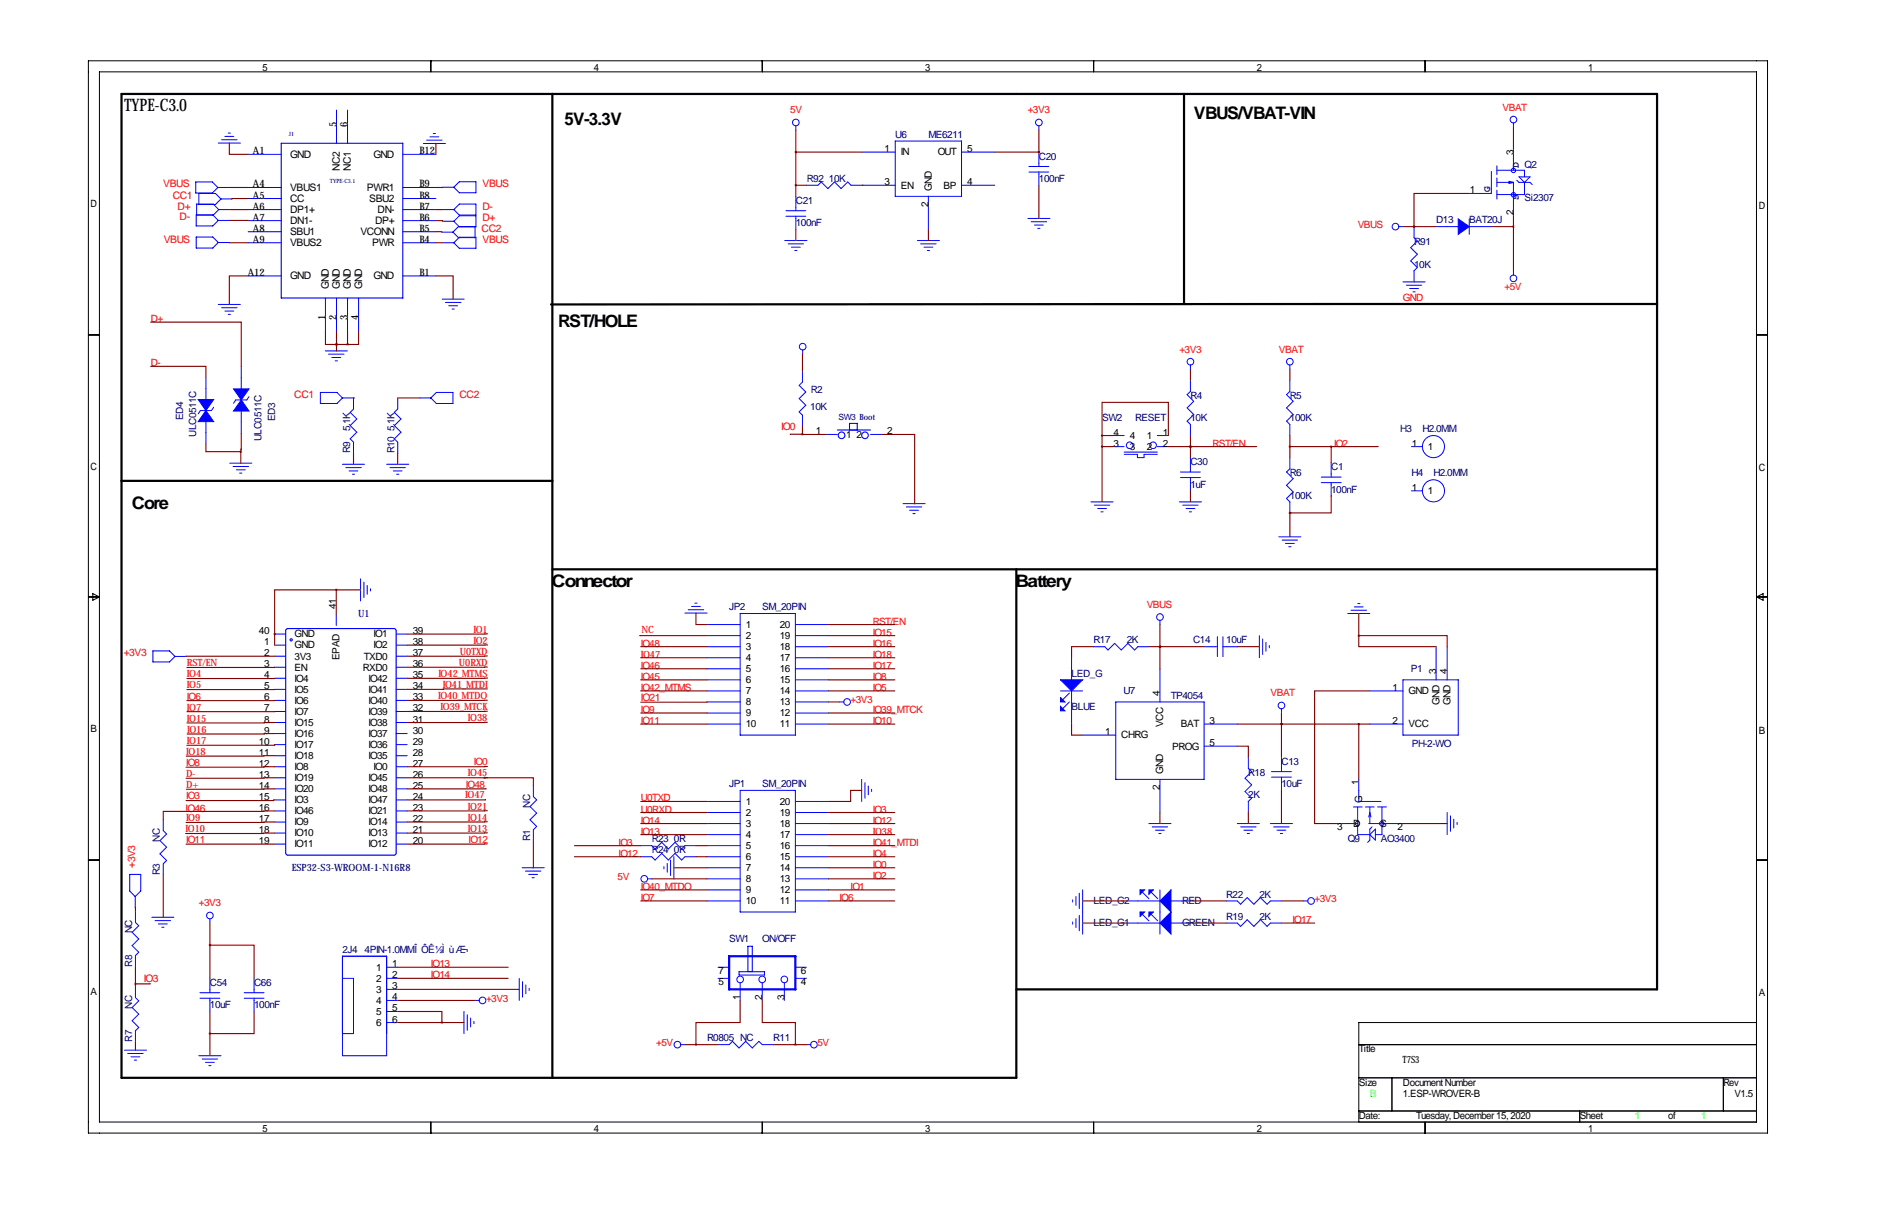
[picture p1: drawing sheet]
<svg xmlns="http://www.w3.org/2000/svg" width="432mm" height="279mm" viewBox="0 0 432 279" stroke-linecap="round" stroke-linejoin="round" font-family="sans-serif">
<path d="M127 21.6v226M272.2 21.6v48.2M381 69.8l-254.3 .2M27.9 110.5h99.1M127 130.8h254M233.7 130.8v116.8h-205.8v-226h353.1v205.7h-147.3" fill="none" stroke="#000" stroke-width=".51"/>
<g fill="none" stroke="#000" stroke-width=".23">
<path d="M20.3 14h386.1v246.3h-386.1zM22.9 16.5h381v241.3h-381zM99.1 14v2.5M175.3 14v2.5M251.5 14v2.5M327.7 14v2.5M20.3 77h2.6M403.9 77h2.5M20.3 137.2h2.6M21.3 136.4l1.6 .8-1.6 .7zM403.9 137.2h2.5M403.9 137.2l1.5-.8v1.5z"/>
<path d="M20.3 197.6h2.6M403.9 197.6h2.5M403.9 234.9h-91.5v22.9M99.1 257.8v2.5M175.3 257.8v2.5M251.5 257.8v2.5M312.4 240h91.5M312.4 247.6h91.5M312.4 255.3h91.5M320 247.6v7.7M327.7 257.8v2.5M363.2 255.3v2.5"/>
<path d="M396.2 247.6v7.7"/>
</g>
<g fill="none" stroke="#00f" stroke-width=".23">
<path d="M50.2 32.9h5.1M51 32.1h3.5M51.7 31.3h2M52.5 30.6h.5M57 35.5h7.7M77.4 25.3v7.6M79.9 25.3v7.6M92.6 35.5h7.6M97.3 33h5.1M98.1 32.2h3.6M98.9 31.4h2M99.6 30.7h.5"/>
<path d="M183 28.9v1M198.2 35h7.6M205.8 32.4h15.3v12.7h-15.3zM221.1 35h7.6M236.6 38.3h4.5M236.6 39.5h4.5M238.9 28.9v1M238.9 35v3.3M238.9 39.5v3.1M342.9 39.4v5h-5.1M344.2 38.1v2M344.2 39.1h6.3v1.5"/>
<path d="M348 28.2v1M348 34.3v4.8M45 41.8h3.8l1.3 1.3-1.3 1.2h-3.8zM45.1 49.4h3.8l1.3 1.2-1.3 1.3h-3.8zM45.1 54.5h3.8l1.3 1.2-1.3 1.3h-3.8zM45.2 46.9h3.8l1.3 1.3-1.3 1.2h-3.8zM45.7 44.4h3.8l1.3 1.3-1.3 1.3h-3.8zM50.1 43.1h2.5M50.2 50.6h2.5M50.2 55.7h2.5M50.3 48.2h2.5M50.8 45.7h2.5"/>
<path d="M57 43.1h7.7M57 45.6h7.7M57 48.2h7.7M57 50.7h7.7M57 53.2h7.7M57 55.8h7.7M92.6 43.1h7.6M92.6 45.6h7.6M92.6 48.2h7.6M92.6 50.7h7.6M92.6 53.2h7.6M92.6 55.8h7.6"/>
<path d="M101.6 53.3h2.5M101.8 43h2.5M101.8 48.2h2.5M101.8 55.8h2.5M101.8 50.9h2.5M104.3 50.9l1.3-1.3h3.8v2.5h-3.8zM104.3 55.8l1.3-1.3h3.8v2.5h-3.8zM105.4 52.1h3.8v2.5h-3.8l-1.3-1.3zM105.6 46.9h3.8v2.5h-3.8l-1.3-1.2zM105.6 41.8h3.8v2.5h-3.8l-1.3-1.3zM180.4 55.3h5.1M180.7 48.4h4.6"/>
<path d="M180.7 49.7h4.6M181.2 56h3.6M182 56.8h2M182.7 57.6h.5M183 45.1v3.3M183 49.7v3M185.5 42.6h2.6l.7-.8 1.5 1.5 1.6-1.5 1.5 1.5 1.5-1.5 .8 .8h10.1M210.9 55.3h5.1M211.7 56h3.5M212.4 56.8h2.1M213.2 57.6h.5M213.5 45.1v7.6"/>
<path d="M221.1 42.6h7.6M236.3 50.2h5.1M237.1 51h3.5M237.8 51.7h2.1M238.6 52.5h.5M321.6 52.1h1M325.1 52.1v2.5l.8 .8-1.5 1.5 1.5 1.5-1.5 1.5 1.5 1.6-.8 .7v2.6M330.2 52.1h5.1M337.8 50.3v3.5M337.8 52.1h5.1M344.2 41.9h3.8M344.2 40.9v2"/>
<path d="M344.2 43.7v2M347 41.7l1 .2-1 .3zM348 41.9v7.6M348.7 41.4l.5 .5h2.6l.5 .5M349.2 40.6h2.6l-1.3 1.3zM350.5 41.9v2.8h-6.3M50.2 70h5.1M51 70.7h3.5M51.7 71.5h2M52.5 72.2h.5M57 63.4h7.7M74.8 68.5v7.6"/>
<path d="M77.4 68.5v7.6M79.9 68.5v7.6M82.4 68.5v7.6M92.6 63.4h7.6M101.7 68.7h5M102.4 69.5h3.6M103.2 70.3h2M103.9 71h.5M322.6 64.8h5.1M323.3 65.5h3.6M324.1 66.3h2M324.9 67.1h.5"/>
<path d="M348 62.2v1M47.3 86.7v5.1M47.3 96.9v5.1M49.1 93.6l-.5 .7h-2.5l-.5 .8M55.5 84.3v5.1M55.5 94.4v5.1M57.3 91.1l-.6 .8h-2.5l-.5 .8M73.7 90.2h3.8l1.2 1.2-1.2 1.3h-3.8zM74.8 80.6h5.1M75.5 81.4h3.6M76.3 82.1h2M77.1 82.9h.5"/>
<path d="M78.7 91.4h2.6v2.6l-.8 .7 1.5 1.6-1.5 1.5 1.5 1.5-1.5 1.5 .8 .8v2.5M91.4 91.4v2.6l-.7 .7 1.5 1.6-1.5 1.5 1.5 1.5-1.5 1.5 .7 .8v2.5M96.5 91.4h2.6M100.3 90.2h3.8v2.5h-3.8l-1.2-1.3zM184.5 85.2v2.6l-.8 .7 1.6 1.6-1.6 1.5 1.6 1.5-1.6 1.5 .8 .8v2.5M184.6 80.4v1M190 99.8h2.5M200.2 99.8h2.5M273.7 87.4v2.5l-.8 .8 1.6 1.5-1.6 1.5 1.6 1.5-1.6 1.6 .8 .7v2.6M273.7 83.8v1M296.6 83.8v1M296.6 87.4v2.5l-.8 .8 1.5 1.5-1.5 1.5 1.5 1.5-1.5 1.6 .8 .7v2.6"/>
<path d="M52.8 106.4h5.1M53.6 107.2h3.5M54.4 107.9h2M55.1 108.7h.5M78.7 106.7h5.1M79.5 107.4h3.6M80.3 108.2h2M81 109h.5M88.9 106.7h5.1M89.7 107.4h3.5M90.4 108.2h2.1M91.2 109h.5"/>
<path d="M207.6 115.7h5.1M208.4 116.5h3.5M209.1 117.2h2.1M209.9 118h.5M250.9 115.3h5M251.6 116.1h3.6M252.4 116.8h2M253.1 117.6h.5M255.9 102.6h2.6M255.9 100.1h2.6M258.5 104.4h3v.8h1.5v-.8h3.1M258.5 103.9h7.6"/>
<path d="M266.1 102.6h2.5M266.1 100.1h2.5M271.2 115.3h5.1M271.4 108.5h4.6M271.4 109.7h4.6M271.9 116.1h3.6M272.7 116.8h2M273.5 117.6h.5M273.7 105.2v3.3M273.7 109.7v3.1M296.6 105.2v2.5l-.8 .8 1.5 1.5-1.5 1.5 1.5 1.5-1.5 1.6 .8 .7v2.6M303.8 109.6h4.6"/>
<path d="M303.8 110.9h4.6M306.1 106.3v3.3M306.1 110.9v3M324.5 102.6h2.6M324.5 112.8h2.6M82.9 133v5.1M83.7 133.8v3.5M84.4 134.5v2.1M85.2 135.3v.5M159 139.3h2M159.8 138.6h.5M294 123.3h5.1"/>
<path d="M294.8 124.1h3.5M295.6 124.9h2M296.3 125.6h.5M311.4 139.4h2M312.2 138.7h.5M35.2 149.6h3.8l1.2 1.2-1.2 1.3h-3.8zM40.2 150.8h2.6M63.1 145.7h2.6M63.1 148.2h2.6M63.1 150.8h2.6M63.1 153.3h2.6M63.1 155.9h2.6"/>
<path d="M63.1 158.4h2.6M77.3 141.2v2.5M91.1 145.7h2.5M91.1 148.2h2.5M91.1 150.8h2.5M91.1 153.3h2.5M91.1 155.9h2.5M91.1 158.4h2.5M157.5 140.9h5.1M158.2 140.1h3.6M162.6 148.6h7.6M162.6 158.8h7.6"/>
<path d="M162.6 156.2h7.6M162.6 143.5h7.6M162.6 146h7.6M162.6 151.1h7.6M162.6 153.7h7.6M170.2 141h12.7v27.9h-12.7zM182.9 148.6h7.6M182.9 158.8h7.6M182.9 156.2h7.6M182.9 143.5h7.6M182.9 146h7.6M182.9 151.1h7.6"/>
<path d="M182.9 153.7h7.6M243.8 158.8h5.1M245.9 159.3l-1.6 1.5M246.4 151.1v5.1M246.4 158.8v7.6M251.5 148.6h2.5l.8 .8 1.5-1.6 1.5 1.6 1.5-1.6 1.6 1.6 .7-.8h2.6M266.7 142.5v1M266.7 153.7v7.6M276.9 148.6h3M279.9 146.3v4.6M281.2 148.6h3.3M281.2 146.3v4.6"/>
<path d="M289.6 146v5.1M290.3 146.8v3.6M291.1 147.6v2M291.8 148.3v.5M309.9 141h5.1M310.6 140.2h3.6M315 158.8h7.6M322.6 156.2h12.7v12.7h-12.7zM330.2 148.6v7.6M332.7 148.6v7.6M63.1 160.9h2.6M63.1 163.5h2.6"/>
<path d="M63.1 166h2.6M63.1 168.6h2.6M63.1 171.1h2.6M63.1 173.6h2.6M63.1 176.2h2.6M63.1 178.7h2.6M91.1 160.9h2.5M91.1 163.5h2.5M91.1 166h2.5M91.1 168.6h2.5M91.1 171.1h2.5M91.1 173.6h2.5"/>
<path d="M91.1 176.2h2.5M91.1 178.7h2.5M162.6 166.4h7.6M162.6 161.3h7.6M162.6 163.8h7.6M182.9 166.4h7.6M182.9 161.3h7.6M182.9 163.8h7.6M193 161.3h1.1M198.1 179.1v5M198.9 179.8v3.6M245.9 161.3l-1.6 1.5"/>
<path d="M248.9 168.9h7.6M256.5 161.3h20.4v17.8h-20.4zM266.7 179.1v7.6M276.9 166.4h7.6M276.9 171.4h7.6M287 174v2.5l.8 .8-1.5 1.5 1.5 1.5-1.5 1.6 1.5 1.5-.8 .7v2.6M292.4 177.3h4.5M292.4 178.6h4.5M294.6 162.8v1M294.6 174v3.3M294.6 178.6v3M312.4 179.1v5h5.1"/>
<path d="M315 166.4h7.6M37.5 188.3v2.6l.8 .7-1.5 1.5 1.5 1.6-1.5 1.5 1.5 1.5-.8 .8v2.5M63.1 181.3h2.6M63.1 183.8h2.6M63.1 186.3h2.6M63.1 188.9h2.6M63.1 191.4h2.6M63.1 194h2.6M91.1 181.3h2.5M91.1 183.8h2.5M91.1 186.3h2.5M91.1 188.9h2.5"/>
<path d="M91.1 191.4h2.5M91.1 194h2.5M120 199.4h5.1M122.6 180.5v2.5l.8 .8-1.5 1.5 1.5 1.5-1.5 1.6 1.5 1.5-.8 .8v2.5M147.3 194.3h2.6l.7 .8 1.5-1.6 1.6 1.6 1.5-1.6 1.5 1.6 .8-.8h2.5M147.3 196.8h2.6l.7 .8 1.5-1.5 1.6 1.5 1.5-1.5 1.5 1.5 .8-.8h2.5M152.7 199.1v.5M153.4 198.4v2M154.2 197.6v3.6M154.9 196.8v5.1M162.6 184.1h7.6M162.6 186.7h7.6"/>
<path d="M162.6 189.2h7.6M162.6 191.8h7.6M162.6 194.3h7.6M162.6 196.8h7.6M162.6 199.4h7.6M170.2 181.6h12.7v27.9h-12.7zM182.9 184.1h7.6M182.9 186.7h7.6M182.9 189.2h7.6M182.9 191.8h7.6M182.9 194.3h7.6M182.9 196.8h7.6"/>
<path d="M182.9 199.4h7.6M199.6 180.6v2M200.4 181.4v.5M264.2 189.2h5M264.9 190h3.6M265.7 190.8h2M266.4 191.5h.6M284.5 189.2h5.1M285.2 190h3.6M286 190.8h2M286.8 191.5h.5M292.1 189.2h5.1"/>
<path d="M292.9 190h3.5M293.6 190.8h2.1M294.4 191.5h.5M307.3 189.2h4.9M311.1 185.4h2.1M312.2 185.4v6.4h2.8M313.9 185.4h2.1M314.7 189.2h2.8M314.7 187.7l.3-1 .2 1M315 185.4v3.8M315 191.8l1.2-1.3v2.5zM315.5 190l-.5 .5v2.5l-.5 .5"/>
<path d="M316.7 185.4h2.1M317.8 189.2h4.8M317.8 185.4v6.4h-1.6M332.7 186.7v5.1M333.5 187.5v3.5M334.3 188.2v2M335 189v.5M29.8 200.9h2.6v3.8l-1.3 1.3-1.3-1.3zM31.1 206v2.5M31.1 209.4v2.5l.8 .8-1.5 1.5 1.5 1.5-1.5 1.6 1.5 1.5-.8 .8v2.5M34.9 210.8h5.1M35.7 211.5h3.5"/>
<path d="M36.4 212.3h2.1M37.2 213.1h.5M48.3 211.1v1M78.7 219.7h10.2v22.9h-10.2zM120.8 200.2h3.6M121.6 200.9h2M122.3 201.7h.5M148.8 201.9h1.1M162.6 207h7.6M162.6 201.9h7.6M162.6 204.5h7.6M182.9 207h7.6"/>
<path d="M182.9 201.9h7.6M182.9 204.5h7.6M246.6 206.8v.5M246.6 211.8v.5M247.4 206v2M247.4 211.1v2M248.2 205.2v3.6M248.2 210.3v3.6M248.9 204.5v10.1M259.1 212.1h7.6M259.1 207h7.6M262.6 210.1l1.6 1.5"/>
<path d="M262.6 205l1.6 1.5M264.7 210.1l1.5 1.5M264.7 205l1.5 1.5M266.7 204.5v10.1M269.2 212.1h5.1M269.2 207h5.1M281.9 212.1h2.6l.7 .8 1.6-1.6 1.5 1.6 1.5-1.6 1.5 1.6 .8-.8h2.5M281.9 207h2.6l.7 .8 1.6-1.6 1.5 1.6 1.5-1.6 1.5 1.6 .8-.8h2.5M299.7 207h1M31.1 226.7v2.5l.8 .8-1.5 1.5 1.5 1.5-1.5 1.5 1.5 1.6-.8 .7v2.6M46 228.1h4.5M46 229.4h4.5"/>
<path d="M48.3 224.8v3.3M48.3 229.4v3M56.1 228.1h4.6M56.1 229.4h4.6M58.4 224.8v3.3M58.4 229.4v3M78.7 224.8h2.6v12.7h-2.6M88.9 224.8h2.5M88.9 222.2h2.5M88.9 227.3h2.5M88.9 229.9h2.5M88.9 232.4h2.5"/>
<path d="M88.9 234.9h2.5M106.7 232.4v5.1M107.4 233.2v3.5M108.2 233.9v2.1M109 234.7v.5M109.2 229.9h1M119.4 224.8v5.1M120.1 225.6v3.5M120.9 226.3v2M121.7 227.1v.5M165.1 224.8h2.5M165.1 222.2h2.5"/>
<path d="M169.9 223.3h5.9v.7h-5.9zM170.2 225.8v4.1M172 223.3v-5.9h1v5.9M175.3 225.8v4.1M180.3 225.8v4.1M182.9 224.8h2.5M182.9 222.2h2.5M28.6 241.3h5.1M29.4 242.1h3.5M30.1 242.8h2.1M30.9 243.6h.5M45.7 242.6h5.1"/>
<path d="M46.5 243.3h3.5M47.2 244.1h2.1M48 244.9h.5M156.5 240h1M165.1 240h2.5l.8-.7 1.5 1.5 1.5-1.5 1.6 1.5 1.5-1.5 .8 .7h2.5M185.4 240h1"/>
<circle cx="183" cy="28.1" r=".76"/>
<circle cx="238.9" cy="28.1" r=".76"/>
<circle cx="348" cy="39.2" r=".51"/>
<circle cx="348" cy="27.5" r=".76"/>
<circle cx="320.9" cy="52.1" r=".76"/>
<circle cx="348" cy="44.8" r=".51"/>
<circle cx="184.6" cy="79.7" r=".76"/>
<circle cx="348" cy="64" r=".76"/>
<circle cx="273.7" cy="83.1" r=".76"/>
<circle cx="296.6" cy="83.1" r=".76"/>
<circle cx="259.7" cy="102.3" r=".76"/>
<circle cx="265.1" cy="102.3" r=".76"/>
<circle cx="329.6" cy="102.6" r="2.54"/>
<circle cx="329.6" cy="112.8" r="2.54"/>
<circle cx="266.7" cy="141.8" r=".76"/>
<circle cx="194.8" cy="161.3" r=".76"/>
<circle cx="294.6" cy="162.1" r=".76"/>
<circle cx="312.1" cy="189.2" r=".51"/>
<circle cx="317.7" cy="189.2" r=".51"/>
<circle cx="48.3" cy="210.4" r=".76"/>
<circle cx="148.1" cy="201.9" r=".76"/>
<circle cx="301.4" cy="207" r=".76"/>
<circle cx="110.9" cy="229.9" r=".76"/>
<circle cx="170.2" cy="225" r=".76"/>
<circle cx="175.3" cy="225" r=".76"/>
<circle cx="180.3" cy="225" r=".76"/>
<circle cx="155.8" cy="240" r=".76"/>
<circle cx="187.1" cy="240" r=".76"/>
</g>
<g fill="#00f" stroke="#00f" stroke-width=".23">
<path d="M335.3 50.3l2.5 1.8-2.5 1.7z"/>
<path d="M266.7 212.1l2.5-2.6v5.1z"/>
<path d="M264.2 209.5h1l-1 1.1z"/>
<path d="M262.1 209.5h1l-1 1.1z"/>
<path d="M243.8 156.2h5.1l-2.5 2.6z"/>
<path d="M243.8 160.3l1.1 1h-1.1z"/>
<path d="M243.8 162.3l1.1 1h-1.1z"/>
<path d="M266.7 207l2.5-2.5v5z"/>
<path d="M264.2 204.5h1l-1 1z"/>
<path d="M262.1 204.5h1l-1 1z"/>
<path d="M53.7 89.4h3.6l-1.8 2.5z"/>
<path d="M55.5 91.9l1.8 2.5h-3.6z"/>
<path d="M45.6 91.8h3.5l-1.8 2.5z"/>
<path d="M47.3 94.3l1.8 2.6h-3.5z"/>
</g>
<path d="M167.6 219.7h15.3v7.6h-15.3z" fill="none" stroke="#00f" stroke-width=".51"/>
<g fill="none" stroke="#00f" stroke-width=".25">
<path d="M64.7 32.9h27.9v35.6h-27.9zM192.5 98.8h7.7M195.3 98.8v-1.5h1.8v1.5M65.8 144.7l.4-.3h24.4l.4 .3 .1 51.3-.3 .4-24.6 .1-.4-.3z"/>
<circle cx="193.5" cy="100" r=".76"/>
<circle cx="198.9" cy="100" r=".76"/>
<circle cx="67" cy="147" r=".25"/>
</g>
<g fill="none" stroke="#800000" stroke-width=".25">
<path d="M52.7 32.9v2.6h4.3M99.9 33h.3v2.5M183 29.9v15.2M183 35h15.2M228.7 35h10.2M238.9 35h.1M238.9 29.9v5.1M348 29.2v5.1M52.6 43.1h4.4M52.7 50.6l4.3 .1M52.7 55.7l4.3 .1M52.8 48.2h4.2"/>
<path d="M57 45.6l-3.7 .1M100.2 50.7h1.6v.2M100.2 53.2l1.4 .1M100.2 48.2h1.6M100.2 55.8h1.6M101.8 43l-1.6 .1M183 52.7v2.6M183 42.6h2.5M198.2 42.6h.1M213.5 52.7v2.6M238.9 42.6v7.6M322.6 52.1h7.6"/>
<path d="M325.1 52.1h.1M337.8 44.4h-12.7v7.7M342.9 52.1h5.1M348 49.5v12.7M34.6 74h20.9v10.3M57 63.4h-4.3v6.6M74.8 76.1v3h2.6M77.4 79.1h.1M77.4 79.1l-.1 1.5M77.4 79.1h2.5M77.4 76.1v3M79.9 76.1v3"/>
<path d="M82.4 76.1v3h-2.5M100.2 63.4h4v5.3M325.1 64.8h.1M34.6 84.2h12.7v2.5M55.5 99.5l-.1 4.3M81.3 91.4h.1M91.4 91.4h5.1M184.5 99.8h5.5M184.5 99.8h-2.8M184.5 97.9v1.9M184.6 81.4l-.1 3.8M202.7 99.8h7.6v15.9h-.1"/>
<path d="M273.7 84.8v2.6M296.6 84.8v2.6M47.3 102v1.8h8.1M55.4 103.8v2.6M81.3 104.1v2.6M91.4 104.1v2.6M253.4 100.1v-7.6h15.2v7.6M253.4 102.6h2.5M253.4 100.1h2.5M253.4 100.1v15.2M268.6 102.6h20.4M273.7 102.6h.1"/>
<path d="M273.7 100.1v5.1M273.7 112.8v2.5M296.6 117.9h.1M296.6 100.1v5.1M296.6 117.9v5.4M296.6 102.6h20.3M306.1 113.9v4h-9.5M306.1 102.6v3.7M77.3 135.5h-14.2v10.2M77.3 135.5v5.7M77.3 135.5h5.6M63.1 145.7h.1"/>
<path d="M63.1 153.3l-20.1 .1M63.1 155.9h-20.1M63.1 158.4h-20.1M63.1 150.8h-20.3M63.1 145.7v2.5M112.1 153.3h-18.5M112.1 150.7l-18.5 .1M112.1 158.3l-18.5 .1M112.1 145.6l-18.5 .1M112.1 148.2h-18.5M112.1 155.8l-18.5 .1M147.1 146h15.5"/>
<path d="M147.3 151.1h15.3M147.3 158.8h15.3M147.3 148.6h15.3M147.3 156.2h15.3M147.3 153.7h15.3M160 140.9v2.6h2.6M190.5 151.1h15.2M190.5 158.8h15.2M190.5 146h15.2M190.5 148.6h15.2M190.5 156.2h15.2M190.5 153.7h15.2"/>
<path d="M190.5 143.5h15.2M251.5 148.6h-5.1v2.5M264.2 148.6h12.7M266.7 148.6h.1M266.7 143.5v10.2M284.5 148.6h5.1M312.4 146v2.6h17.8M312.4 146h20.3v2.6M312.4 141v5M315 158.8h-12.7v30.4h5M63.1 160.9l-20.1 .1M63.1 163.5h-20.1"/>
<path d="M63.1 176.2l-20.3 .1M63.1 166l-20.1 .1M63.1 168.6l-20.1 .1M63.1 171.1v.1h-20.1M63.1 173.6l-20.3 .1M63.1 178.7l-20.3 .1M93.6 178.7h17.8M111.4 178.7h11.2v1.8M112.1 163.4l-18.5 .1M112.1 176.1l-18.5 .1M112.1 160.9h-18.5M112.1 166h-18.5"/>
<path d="M112.1 178.7h-.7M147.3 163.8h15.3M147.3 166.4h15.3M162.6 161.3h-15.3M190.5 163.8h15.2M190.5 166.4h15.2M190.5 161.3h2.5M246.4 166.4v2.5h2.5M284.5 171.4h2.5v2.6M284.5 166.4h30.5M294.6 166.4h.1M294.6 163.8v10.2"/>
<path d="M312.4 166.4v12.7M42.8 194h20.3M63.1 183.8h-.2v.1h-20.1M63.1 181.3l-20.3 .1M63.1 188.9l-20.3 .1M63.1 191.4l-20.4 .1M63.1 186.3l-25.6 .1v1.9M111.6 183.7l-18 .1M111.8 181.2l-18.2 .1M112.1 193.9l-18.5 .1M112.1 191.4h-18.5M112.1 188.8l-18.5 .1"/>
<path d="M112.1 186.3h-18.5M122.6 193.2v6.2M132.1 196.8h15.2M132.1 194.3h15.2M147.3 191.8h15.3M147.3 189.2h15.3M147.3 186.7h15.3M147.3 184.1h15.3M154.9 199.4h7.7M160 196.8h2.6M160 194.3h2.6M190.5 191.8h15.2"/>
<path d="M190.5 196.8h15.2M190.5 194.3h15.2M190.5 189.2h15.2M190.5 199.4h15.2M190.5 186.7h15.2M198.1 181.6h-2.5v2.5h-5.1M266.7 186.7v2.5M287 186.7v2.5M294.6 181.6v7.6M322.6 189.2h10.1M31.1 208.5v.9M37.5 201l-.1 9.8"/>
<path d="M48.3 217.2h10.1v7.6M48.3 212.1v12.7M147.3 207h15.3M147.3 204.5h15.3M149.9 201.9h12.7M190.5 201.9h15.2M190.5 207h15.2M190.5 204.5h15.2M248.9 207h10.2M248.9 212.1h10.2M274.3 207h7.6M274.3 212.1h7.6"/>
<path d="M294.6 207h5.1M294.6 212.1h7.7M31.1 222.1v4.6M31.1 239.4v1.9M34.5 226l-3.4 .1M48.3 232.4v10.2M58.4 232.4v5.1h-10.1M91.4 232.4h10.2v2.5M91.4 222.2h25.4M91.4 224.8h25.4M91.4 229.9h17.8M91.4 227.3h28"/>
<path d="M91.4 234.9h15.3M170.2 229.9v5h-10.2v5.1M175.3 229.9v5h7.6v5.1M157.5 240h7.6M177.8 240h7.6"/>
</g>
<path d="M48.2 217.2a.05 .05 0 0 0 .1 0 .05 .05 0 0 0-.1 0zM238.8 35a.05 .05 0 0 0 .1 0 .05 .05 0 0 0-.1 0zM48.2 237.5a.05 .05 0 0 0 .1 0 .05 .05 0 0 0-.1 0zM294.6 166.4a.05 .05 0 0 0 .1 0 .05 .05 0 0 0-.1 0zM294.6 166.4a.05 .05 0 0 0 .1 0 .05 .05 0 0 0-.1 0zM63.1 145.7a.05 .05 0 0 0 .1 0 .05 .05 0 0 0-.1 0zM31.1 226.1a.05 .05 0 0 0 .1 0 .05 .05 0 0 0-.1 0z" fill="#800000" stroke="#800000" stroke-width=".51"/>
<g font-size="4">
<text x="28.7" y="25.6">TYPE-C3.0</text>
<text x="129.8" y="28.7">5V-3.3V</text>
<text x="274.5" y="27.2">VBUS/VBAT-VIN</text>
<text x="128.3" y="75.1">RST/HOLE</text>
<text x="30.3" y="117">Core</text>
<text x="126.8" y="134.8">Connector</text>
<text x="233.5" y="134.8">Battery</text>
</g>
<g font-size="2.4">
<text x="77.4" y="29.1" transform="rotate(-90 77.4 29.1)">5</text>
<text x="79.9" y="29.1" transform="rotate(-90 79.9 29.1)">6</text>
<text x="58.2" y="35.5">A1</text>
<text x="96.4" y="35.5">B12</text>
<text x="66.7" y="36.2">GND</text>
<text x="78.2" y="39.3" transform="rotate(-90 78.2 39.3)">NC2</text>
<text x="80.7" y="39.3" transform="rotate(-90 80.7 39.3)">NC1</text>
<text x="85.9" y="36.2">GND</text>
<text x="58.2" y="43.1">A4</text>
<text x="58.2" y="45.6">A5</text>
<text x="66.7" y="43.9">VBUS1</text>
<text x="66.7" y="46.4">CC</text>
<text x="84.4" y="43.9">PWR1</text>
<text x="84.9" y="46.4">SBU2</text>
<text x="96.4" y="45.6">B8</text>
<text x="96.4" y="43.1">B9</text>
<text x="58.2" y="48.2">A6</text>
<text x="58.2" y="50.7">A7</text>
<text x="58.2" y="53.2">A8</text>
<text x="66.7" y="48.9">DP1+</text>
<text x="66.7" y="51.5">DN1-</text>
<text x="86.3" y="51.5">DP+</text>
<text x="86.8" y="48.9">DN-</text>
<text x="96.4" y="53.2">B5</text>
<text x="96.4" y="50.7">B6</text>
<text x="96.4" y="48.2">B7</text>
<text x="58.2" y="55.8">A9</text>
<text x="66.7" y="54">SBU1</text>
<text x="66.7" y="56.6">VBUS2</text>
<text x="82.9" y="54">VCONN</text>
<text x="85.6" y="56.6">PWR</text>
<text x="96.4" y="55.8">B4</text>
<text x="56.9" y="63.4">A12</text>
<text x="66.7" y="64.2">GND</text>
<text x="85.9" y="64.2">GND</text>
<text x="96.4" y="63.4">B1</text>
<text x="75.6" y="66.4" transform="rotate(-90 75.6 66.4)">GND</text>
<text x="78.2" y="66.4" transform="rotate(-90 78.2 66.4)">GND</text>
<text x="80.7" y="66.4" transform="rotate(-90 80.7 66.4)">GND</text>
<text x="83.2" y="66.4" transform="rotate(-90 83.2 66.4)">GND</text>
<text x="74.8" y="73.5" transform="rotate(-90 74.8 73.5)">1</text>
<text x="77.4" y="73.5" transform="rotate(-90 77.4 73.5)">2</text>
<text x="79.9" y="73.5" transform="rotate(-90 79.9 73.5)">3</text>
<text x="82.4" y="73.5" transform="rotate(-90 82.4 73.5)">4</text>
</g>
<g font-size="2.4" fill="#f00">
<text x="37.5" y="43.1">VBUS</text>
<text x="39.7" y="45.7">CC1</text>
<text x="110.9" y="43">VBUS</text>
<text x="40.8" y="48.2">D+</text>
<text x="41.3" y="50.6">D-</text>
<text x="110.7" y="53.3">CC2</text>
<text x="110.9" y="48.2">D-</text>
<text x="110.9" y="50.9">D+</text>
<text x="37.6" y="55.7">VBUS</text>
<text x="110.9" y="55.8">VBUS</text>
<text x="67.7" y="91.4">CC1</text>
<text x="105.7" y="91.4">CC2</text>
<text x="179.6" y="98.9">IO0</text>
<text x="28.5" y="150.8">+3V3</text>
<text x="147.3" y="161.1">IO21</text>
<text x="42.7" y="186.5">IO46</text>
<text x="31.1" y="199.4" transform="rotate(-90 31.1 199.4)">+3V3</text>
<text x="33.1" y="225.7">IO3</text>
</g>
<g font-size="2.3">
<text x="60.4" y="16.3">5</text>
<text x="136.6" y="16.3">4</text>
<text x="212.8" y="16.3">3</text>
<text x="289" y="16.3">2</text>
<text x="365.2" y="16.3">1</text>
<text x="203.4" y="35">1</text>
<text x="207.1" y="35.7">IN</text>
<text x="215.6" y="35.7">OUT</text>
<text x="222.4" y="35">5</text>
<text x="348" y="35.6" transform="rotate(-90 348 35.6)">3</text>
<text x="20.8" y="47.5">D</text>
<text x="203.4" y="42.6">3</text>
<text x="207.1" y="43.3">EN</text>
<text x="213.5" y="47.5" transform="rotate(-90 213.5 47.5)">2</text>
<text x="214.2" y="43.8" transform="rotate(-90 214.2 43.8)">GND</text>
<text x="216.9" y="43.3">BP</text>
<text x="222.4" y="42.6">4</text>
<text x="337.9" y="44.4">1</text>
<text x="348" y="49.4" transform="rotate(-90 348 49.4)">2</text>
<text x="404.4" y="48.1">D</text>
<text x="187.6" y="99.8">1</text>
<text x="194.6" y="100.6">1</text>
<text x="197" y="100.6">2</text>
<text x="204" y="99.8">2</text>
<text x="256" y="100.1">4</text>
<text x="259.7" y="100.8">4</text>
<text x="263.7" y="100.8">1</text>
<text x="267.4" y="100.1">1</text>
<text x="256" y="102.6">3</text>
<text x="259.7" y="103.4">3</text>
<text x="263.7" y="103.4">2</text>
<text x="267.4" y="102.6">2</text>
<text x="324.6" y="102.6">1</text>
<text x="328.3" y="103.4">1</text>
<text x="20.8" y="108">C</text>
<text x="324.6" y="112.8">1</text>
<text x="328.3" y="113.5">1</text>
<text x="404.4" y="108.3">C</text>
<text x="77.3" y="139.9" transform="rotate(-90 77.3 139.9)">41</text>
<text x="59.5" y="145.7">40</text>
<text x="60.7" y="148.2">1</text>
<text x="67.7" y="149">GND</text>
<text x="67.7" y="146.5">GND</text>
<text x="85.9" y="146.5">IO1</text>
<text x="85.9" y="149">IO2</text>
<text x="94.9" y="145.7">39</text>
<text x="94.9" y="148.2">38</text>
<text x="171.4" y="144.3">1</text>
<text x="171.4" y="146.8">2</text>
<text x="171.4" y="149.4">3</text>
<text x="179.3" y="149.4">18</text>
<text x="179.3" y="146.8">19</text>
<text x="179.3" y="144.3">20</text>
<text x="60.7" y="155.9">4</text>
<text x="60.7" y="153.3">3</text>
<text x="60.7" y="150.8">2</text>
<text x="67.7" y="154.1">EN</text>
<text x="67.7" y="151.5">3V3</text>
<text x="78.1" y="151.6" transform="rotate(-90 78.1 151.6)">EPAD</text>
<text x="83.4" y="154.1">RXD0</text>
<text x="83.7" y="151.5">TXD0</text>
<text x="94.9" y="150.8">37</text>
<text x="94.9" y="153.3">36</text>
<text x="94.9" y="155.9">35</text>
<text x="171.4" y="151.9">4</text>
<text x="171.4" y="154.4">5</text>
<text x="179.3" y="154.4">16</text>
<text x="179.3" y="151.9">17</text>
<text x="330.2" y="154.9" transform="rotate(-90 330.2 154.9)">3</text>
<text x="332.7" y="154.9" transform="rotate(-90 332.7 154.9)">4</text>
<text x="60.7" y="160.9">6</text>
<text x="60.7" y="158.4">5</text>
<text x="67.7" y="161.7">IO6</text>
<text x="67.7" y="159.2">IO5</text>
<text x="67.7" y="156.6">IO4</text>
<text x="84.7" y="156.6">IO42</text>
<text x="84.7" y="159.2">IO41</text>
<text x="84.7" y="161.7">IO40</text>
<text x="94.9" y="158.4">34</text>
<text x="94.9" y="160.9">33</text>
<text x="171.4" y="157">6</text>
<text x="171.4" y="159.5">7</text>
<text x="179.3" y="159.5">14</text>
<text x="179.3" y="157">15</text>
<text x="266.7" y="160" transform="rotate(-90 266.7 160)">4</text>
<text x="320.1" y="158.8">1</text>
<text x="323.8" y="159.5">GND</text>
<text x="60.7" y="166">8</text>
<text x="60.7" y="163.5">7</text>
<text x="67.7" y="166.8">IO15</text>
<text x="67.7" y="164.2">IO7</text>
<text x="84.7" y="164.2">IO39</text>
<text x="84.7" y="166.8">IO38</text>
<text x="94.9" y="163.5">32</text>
<text x="94.9" y="166">31</text>
<text x="171.4" y="162.1">8</text>
<text x="171.4" y="164.6">9</text>
<text x="171.4" y="167.1">10</text>
<text x="179.3" y="167.1">11</text>
<text x="179.3" y="164.6">12</text>
<text x="179.3" y="162.1">13</text>
<text x="267.5" y="167.1" transform="rotate(-90 267.5 167.1)">VCC</text>
<text x="271.5" y="167.1">BAT</text>
<text x="278.1" y="166.4">3</text>
<text x="320.1" y="166.4">2</text>
<text x="323.8" y="167.1">VCC</text>
<text x="331" y="162.1" transform="rotate(-90 331 162.1)">GND</text>
<text x="333.5" y="162.1" transform="rotate(-90 333.5 162.1)">GND</text>
<text x="20.8" y="168.2">B</text>
<text x="59.5" y="173.6">11</text>
<text x="59.5" y="171.1">10</text>
<text x="60.7" y="168.6">9</text>
<text x="67.7" y="171.9">IO17</text>
<text x="67.7" y="169.3">IO16</text>
<text x="84.7" y="169.3">IO37</text>
<text x="84.7" y="171.9">IO36</text>
<text x="94.9" y="168.6">30</text>
<text x="94.9" y="171.1">29</text>
<text x="94.9" y="173.6">28</text>
<text x="254.1" y="168.9">1</text>
<text x="257.8" y="169.7">CHRG</text>
<text x="269.5" y="172.2">PROG</text>
<text x="278.1" y="171.4">5</text>
<text x="404.4" y="168.7">B</text>
<text x="59.5" y="178.7">13</text>
<text x="59.5" y="176.2">12</text>
<text x="67.7" y="179.5">IO19</text>
<text x="67.7" y="176.9">IO8</text>
<text x="67.7" y="174.4">IO18</text>
<text x="84.7" y="174.4">IO35</text>
<text x="84.7" y="179.5">IO45</text>
<text x="85.9" y="176.9">IO0</text>
<text x="94.9" y="176.2">27</text>
<text x="94.9" y="178.7">26</text>
<text x="267.5" y="177.8" transform="rotate(-90 267.5 177.8)">GND</text>
<text x="59.5" y="183.8">15</text>
<text x="59.5" y="181.3">14</text>
<text x="67.7" y="184.6">IO3</text>
<text x="67.7" y="182">IO20</text>
<text x="84.7" y="182">IO48</text>
<text x="84.7" y="184.6">IO47</text>
<text x="94.9" y="181.3">25</text>
<text x="94.9" y="183.8">24</text>
<text x="171.4" y="184.9">1</text>
<text x="179.3" y="184.9">20</text>
<text x="266.7" y="181.5" transform="rotate(-90 266.7 181.5)">2</text>
<text x="312.4" y="180.3" transform="rotate(-90 312.4 180.3)">1</text>
<text x="313.2" y="184.5" transform="rotate(-90 313.2 184.5)">G</text>
<text x="59.5" y="191.4">18</text>
<text x="59.5" y="188.9">17</text>
<text x="59.5" y="186.3">16</text>
<text x="67.7" y="189.6">IO9</text>
<text x="67.7" y="187.1">IO46</text>
<text x="84.7" y="187.1">IO21</text>
<text x="84.7" y="189.6">IO14</text>
<text x="94.9" y="186.3">23</text>
<text x="94.9" y="188.9">22</text>
<text x="94.9" y="191.4">21</text>
<text x="171.4" y="187.5">2</text>
<text x="171.4" y="190">3</text>
<text x="179.3" y="190">18</text>
<text x="179.3" y="187.5">19</text>
<text x="307.4" y="190.8">3</text>
<text x="311.1" y="190">D</text>
<text x="317.3" y="190">S</text>
<text x="321.3" y="190.8">2</text>
<text x="59.5" y="194">19</text>
<text x="67.7" y="194.7">IO11</text>
<text x="67.7" y="192.2">IO10</text>
<text x="84.7" y="192.2">IO13</text>
<text x="84.7" y="194.7">IO12</text>
<text x="94.9" y="194">20</text>
<text x="171.4" y="192.5">4</text>
<text x="171.4" y="195.1">5</text>
<text x="171.4" y="197.6">6</text>
<text x="179.3" y="197.6">15</text>
<text x="179.3" y="195.1">16</text>
<text x="179.3" y="192.5">17</text>
<text x="171.4" y="200.2">7</text>
<text x="171.4" y="202.7">8</text>
<text x="179.3" y="202.7">13</text>
<text x="179.3" y="200.2">14</text>
<text x="171.4" y="205.2">9</text>
<text x="171.4" y="207.8">10</text>
<text x="179.3" y="207.8">11</text>
<text x="179.3" y="205.2">12</text>
<text x="86.5" y="223">1</text>
<text x="86.5" y="225.6">2</text>
<text x="90.2" y="222.2">1</text>
<text x="90.2" y="224.8">2</text>
<text x="90.2" y="227.3">3</text>
<text x="165.2" y="223.8">7</text>
<text x="165.2" y="226.3">5</text>
<text x="184.1" y="226.3">4</text>
<text x="184.1" y="223.8">6</text>
<text x="20.8" y="228.7">A</text>
<text x="86.5" y="228.1">3</text>
<text x="86.5" y="230.6">4</text>
<text x="86.5" y="233.2">5</text>
<text x="90.2" y="229.9">4</text>
<text x="90.2" y="232.4">5</text>
<text x="170.2" y="229.8" transform="rotate(-90 170.2 229.8)">1</text>
<text x="175.3" y="229.8" transform="rotate(-90 175.3 229.8)">2</text>
<text x="180.3" y="229.8" transform="rotate(-90 180.3 229.8)">3</text>
<text x="404.4" y="228.9">A</text>
<text x="86.5" y="235.7">6</text>
<text x="90.2" y="234.9">6</text>
<text x="312.4" y="241.8">Title</text>
<text x="322.6" y="244.3">T7S3</text>
<text x="312.4" y="249.4">Size</text>
<text x="322.6" y="252">1.ESP-WROVER-B</text>
<text x="322.6" y="249.4">Document Number</text>
<text x="396.2" y="249.4">Rev</text>
<text x="398.8" y="252">V1.5</text>
<text x="312.4" y="257">Date:</text>
<text x="325.6" y="257">Tuesday, December 15, 2020</text>
<text x="363.2" y="257">Sheet</text>
<text x="383.5" y="257">of</text>
<text x="60.4" y="260.1">5</text>
<text x="136.6" y="260.1">4</text>
<text x="212.8" y="260.1">3</text>
<text x="289" y="260.1">2</text>
<text x="365.2" y="260.1">1</text>
</g>
<g font-size="2.3" fill="#f00">
<text x="181.7" y="26.1">5V</text>
<text x="236.3" y="26.1">+3V3</text>
<text x="345.4" y="25.4">VBAT</text>
<text x="312.2" y="52.3">VBUS</text>
<text x="322.6" y="69.1">GND</text>
<text x="345.9" y="66.5">+5V</text>
<text x="34.6" y="74">D+</text>
<text x="271.2" y="81">+3V3</text>
<text x="294" y="81">VBAT</text>
<text x="34.6" y="84.2">D-</text>
<text x="278.8" y="102.6">RST/EN</text>
<text x="306.7" y="102.6">IO2</text>
<text x="200.7" y="143.5">RST/EN</text>
<text x="263.7" y="139.7">VBUS</text>
<text x="108.9" y="147.9">IO2</text>
<text x="108.9" y="145.4">IO1</text>
<text x="147.3" y="148.6">IO48</text>
<text x="147.5" y="145.5">NC</text>
<text x="200.7" y="146">IO15</text>
<text x="200.7" y="148.6">IO16</text>
<text x="43" y="153.1">RST/EN</text>
<text x="43" y="155.7">IO4</text>
<text x="100.8" y="155.5">IO42_MTMS</text>
<text x="105.5" y="153">U0RXD</text>
<text x="105.8" y="150.5">U0TXD</text>
<text x="147.3" y="151.1">IO47</text>
<text x="147.3" y="153.7">IO46</text>
<text x="200.7" y="151.1">IO18</text>
<text x="200.7" y="153.7">IO17</text>
<text x="43" y="160.7">IO6</text>
<text x="43" y="158.2">IO5</text>
<text x="100.7" y="160.6">IO40_MTDO</text>
<text x="101.8" y="158">IO41_MTDI</text>
<text x="147.3" y="158.8">IO42_MTMS</text>
<text x="147.3" y="156.2">IO45</text>
<text x="195.6" y="161.5">+3V3</text>
<text x="200.7" y="158.8">IO5</text>
<text x="200.7" y="156.2">IO8</text>
<text x="292.1" y="160">VBAT</text>
<text x="43" y="163.3">IO7</text>
<text x="43" y="165.9">IO15</text>
<text x="101.3" y="163.2">IO39_MTCK</text>
<text x="107.6" y="165.7">IO38</text>
<text x="147.3" y="163.8">IO9</text>
<text x="147.3" y="166.4">IO11</text>
<text x="200.7" y="163.8">IO39_MTCK</text>
<text x="200.7" y="166.4">IO10</text>
<text x="42.8" y="173.5">IO18</text>
<text x="43" y="171">IO17</text>
<text x="43" y="168.4">IO16</text>
<text x="42.8" y="176">IO8</text>
<text x="42.8" y="178.6">D-</text>
<text x="107.6" y="178.4">IO45</text>
<text x="108.9" y="175.9">IO0</text>
<text x="42.8" y="183.7">IO3</text>
<text x="42.8" y="181.1">D+</text>
<text x="107" y="183.3">IO47</text>
<text x="107.1" y="181.1">IO48</text>
<text x="147.3" y="184.1">U0TXD</text>
<text x="42.7" y="191.3">IO10</text>
<text x="42.8" y="188.7">IO9</text>
<text x="107.6" y="191.1">IO13</text>
<text x="107.6" y="188.6">IO14</text>
<text x="107.6" y="186">IO21</text>
<text x="147.3" y="191.8">IO13</text>
<text x="147.3" y="189.2">IO14</text>
<text x="147.3" y="186.7">U0RXD</text>
<text x="200.7" y="191.8">IO38</text>
<text x="200.7" y="186.7">IO3</text>
<text x="200.7" y="189.2">IO12</text>
<text x="42.8" y="193.7">IO11</text>
<text x="107.7" y="193.6">IO12</text>
<text x="142.2" y="194.3">IO3</text>
<text x="142.2" y="196.8">IO12</text>
<text x="200.7" y="196.8">IO4</text>
<text x="200.7" y="194.3">IO41_MTDI</text>
<text x="142" y="202.2">5V</text>
<text x="200.7" y="201.9">IO2</text>
<text x="200.7" y="199.4">IO0</text>
<text x="45.7" y="208.3">+3V3</text>
<text x="147.3" y="207">IO7</text>
<text x="147.3" y="204.5">IO40_MTDO</text>
<text x="193" y="207">IO6</text>
<text x="195.6" y="204.5">IO1</text>
<text x="302.3" y="207.3">+3V3</text>
<text x="297.2" y="212.1">IO17</text>
<text x="99.1" y="222.2">IO13</text>
<text x="99.1" y="224.8">IO14</text>
<text x="111.8" y="230.1">+3V3</text>
<text x="150.9" y="240.3">+5V</text>
<text x="188" y="240.3">5V</text>
</g>
<g font-size="2.3" fill="#000080">
<text x="205.8" y="31.6">U6</text>
<text x="213.5" y="31.6">ME6211</text>
<text x="185.5" y="41.8">R92</text>
<text x="190.6" y="41.8">10K</text>
<text x="238.9" y="36.7">C20</text>
<text x="238.9" y="41.8">100nF</text>
<text x="349.2" y="38.6" transform="rotate(-90 349.2 38.6)">D</text>
<text x="350.5" y="38.6">Q2</text>
<text x="183" y="46.9">C21</text>
<text x="342.6" y="44.2" transform="rotate(-90 342.6 44.2)">G</text>
<text x="349.2" y="46" transform="rotate(-90 349.2 46)">S</text>
<text x="350.5" y="46.2">Si2307</text>
<text x="183" y="52">100nF</text>
<text x="330.2" y="51.3">D13</text>
<text x="337.8" y="51.3">BAT20J</text>
<text x="325.1" y="56.4">R91</text>
<text x="325.1" y="61.5">10K</text>
<text x="186.3" y="94.2">10K</text>
<text x="186.4" y="90.3">R2</text>
<text x="273.7" y="91.7">R4</text>
<text x="296.6" y="91.7">R5</text>
<text x="42.1" y="96.5" transform="rotate(-90 42.1 96.5)">ED4</text>
<text x="45.1" y="100.3" transform="rotate(-90 45.1 100.3)">ULC0511C</text>
<text x="60.1" y="101.3" transform="rotate(-90 60.1 101.3)">ULC0511C</text>
<text x="63.2" y="96.8" transform="rotate(-90 63.2 96.8)">ED3</text>
<text x="80.5" y="99.1" transform="rotate(-90 80.5 99.1)">5.1K</text>
<text x="90.7" y="99.1" transform="rotate(-90 90.7 99.1)">5.1K</text>
<text x="253.4" y="96.8">SW2</text>
<text x="261" y="96.8">RESET</text>
<text x="273.7" y="96.8">10K</text>
<text x="296.6" y="96.8">100K</text>
<text x="322" y="99.3">H3</text>
<text x="327.1" y="99.3">H2.0MM</text>
<text x="80.5" y="104.1" transform="rotate(-90 80.5 104.1)">R9</text>
<text x="90.7" y="104.1" transform="rotate(-90 90.7 104.1)">R10</text>
<text x="273.7" y="106.9">C30</text>
<text x="273.7" y="112">1uF</text>
<text x="296.6" y="109.5">R6</text>
<text x="306.1" y="108.1">C1</text>
<text x="306.1" y="113.2">100nF</text>
<text x="324.5" y="109.5">H4</text>
<text x="329.6" y="109.5">H2.0MM</text>
<text x="296.6" y="114.6">100K</text>
<text x="82.3" y="141.8">U1</text>
<text x="167.6" y="140.2">JP2</text>
<text x="175.3" y="140.2">SM_20PIN</text>
<text x="251.5" y="147.8">R17</text>
<text x="259.1" y="147.8">2K</text>
<text x="274.3" y="147.8">C14</text>
<text x="281.9" y="147.8">10uF</text>
<text x="246.4" y="155.4">LED_G</text>
<text x="324.4" y="154.4">P1</text>
<text x="258.3" y="159.5">U7</text>
<text x="269.2" y="160.5">TP4054</text>
<text x="246.4" y="163.1">BLUE</text>
<text x="324.6" y="171.7">PH-2-WO</text>
<text x="287" y="178.3">R18</text>
<text x="294.6" y="175.8">C13</text>
<text x="121.9" y="185.6" transform="rotate(-90 121.9 185.6)">NC</text>
<text x="167.6" y="180.8">JP1</text>
<text x="175.3" y="180.8">SM_20PIN</text>
<text x="287" y="183.4">2K</text>
<text x="294.6" y="180.8">10uF</text>
<text x="36.8" y="193.4" transform="rotate(-90 36.8 193.4)">NC</text>
<text x="121.9" y="193.2" transform="rotate(-90 121.9 193.2)">R1</text>
<text x="149.9" y="193.5">R23</text>
<text x="149.9" y="196.1">R24</text>
<text x="154.9" y="193.5">0R</text>
<text x="154.9" y="196.1">0R</text>
<text x="309.9" y="193.5">Q9</text>
<text x="317.5" y="193.5">AO3400</text>
<text x="36.8" y="201" transform="rotate(-90 36.8 201)">R3</text>
<text x="67.1" y="200.2">ESP32-S3-WROOM-1-N16R8</text>
<text x="251.5" y="207.8">LED_G2</text>
<text x="271.8" y="207.8">RED</text>
<text x="281.9" y="206.2">R22</text>
<text x="289.6" y="206.2">2K</text>
<text x="30.4" y="214.5" transform="rotate(-90 30.4 214.5)">NC</text>
<text x="251.5" y="212.9">LED_G1</text>
<text x="271.8" y="212.9">GREEN</text>
<text x="281.9" y="211.3">R19</text>
<text x="289.6" y="211.3">2K</text>
<text x="78.7" y="218.9">2J4</text>
<text x="83.8" y="218.9">4PIN-1.0MMÎÔÊ½ÌùÆ¬</text>
<text x="167.6" y="216.4">SW1</text>
<text x="175.3" y="216.4">ON/OFF</text>
<text x="30.4" y="222.1" transform="rotate(-90 30.4 222.1)">R8</text>
<text x="48.3" y="226.6">C54</text>
<text x="58.4" y="226.6">C66</text>
<text x="30.4" y="231.7" transform="rotate(-90 30.4 231.7)">NC</text>
<text x="48.3" y="231.6">10uF</text>
<text x="58.4" y="231.6">100nF</text>
<text x="30.4" y="239.4" transform="rotate(-90 30.4 239.4)">R7</text>
<text x="162.6" y="239.3">R0805 NC</text>
<text x="177.8" y="239.3">R11</text>
</g>
<g font-size="2.3" fill="#0f0">
<text x="315" y="252">B</text>
<text x="375.9" y="257">1</text>
<text x="391.2" y="257">1</text>
</g>
<text font-size="2" fill="#000080" x="192.8" y="96.5">SW3 Boot</text>
<g font-size="1.3" fill="#000080">
<text x="66.4" y="31.1">J1</text>
<text x="75.8" y="42.1">TYPE-C3.1</text>
</g>
</svg>
